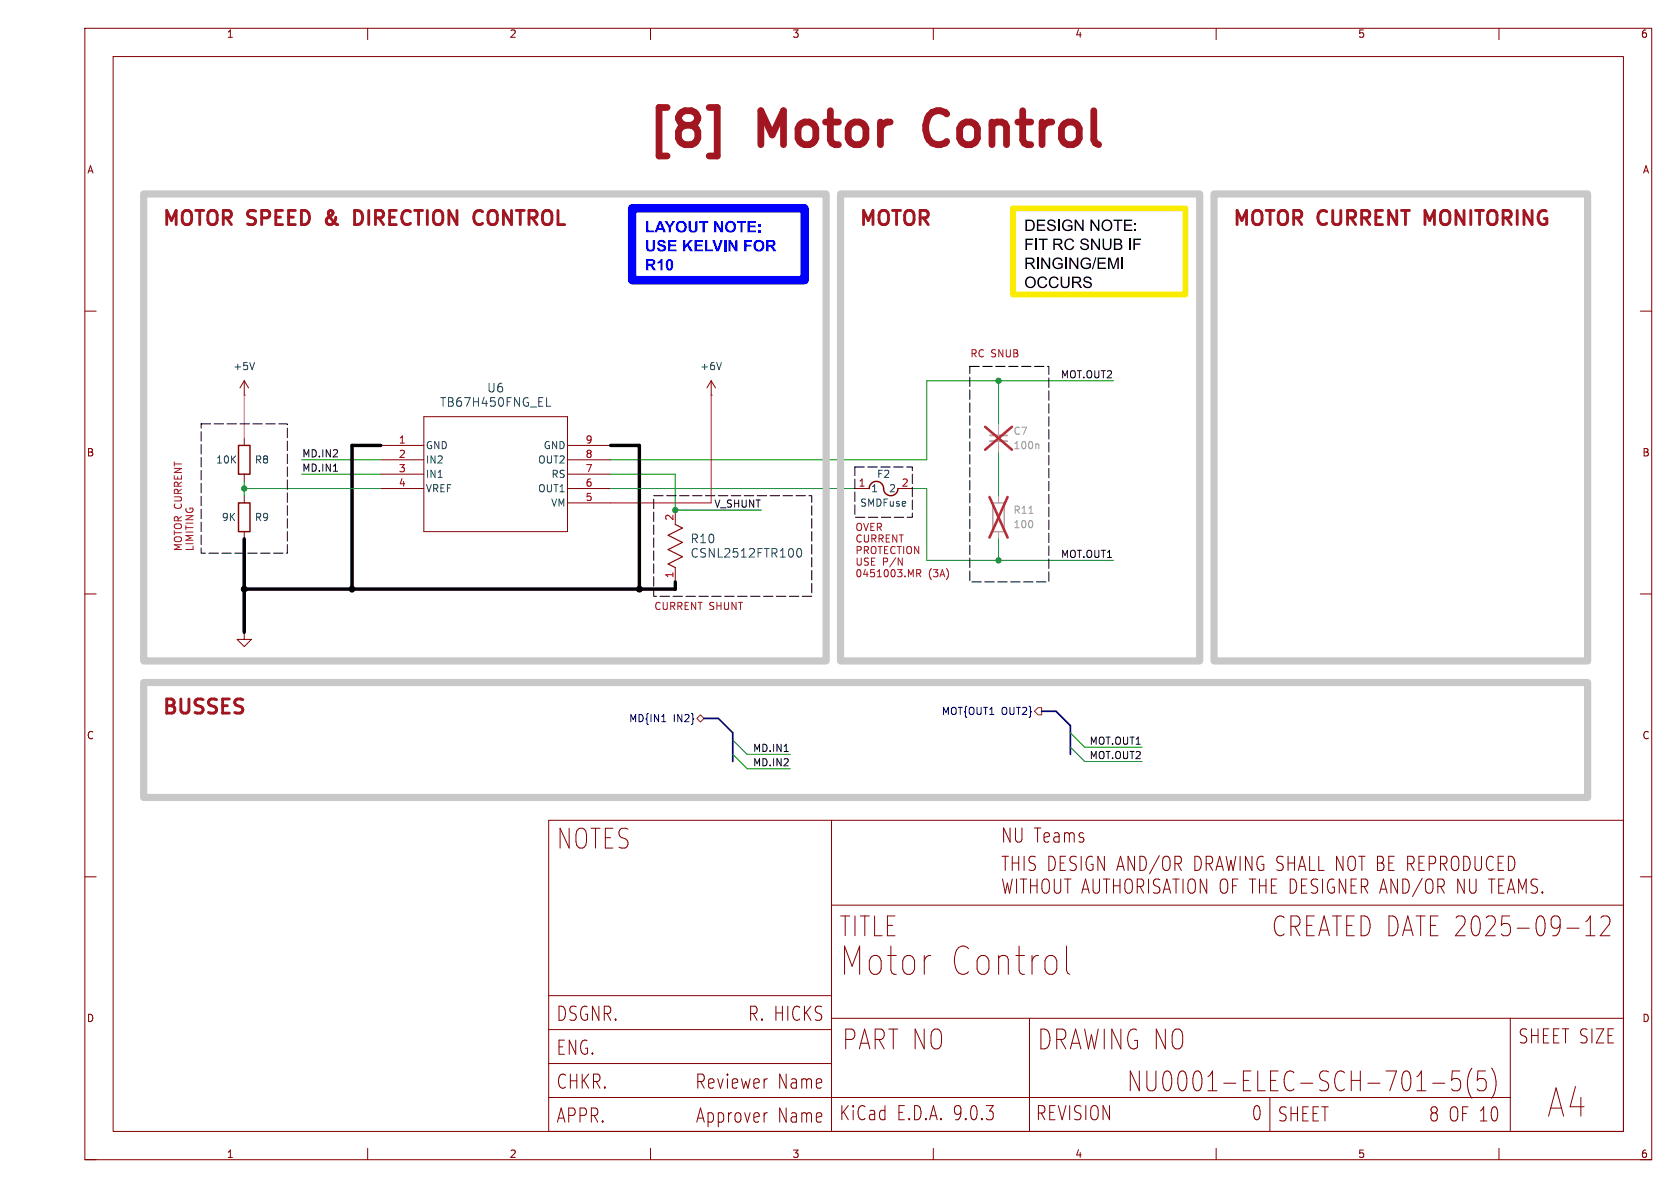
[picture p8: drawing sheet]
<svg xmlns="http://www.w3.org/2000/svg" width="297mm" height="210mm" viewBox="0 0 297 210" stroke-linecap="round" stroke-linejoin="round" font-family="sans-serif">
<g fill="none" stroke="#840000" stroke-width=".18">
<path d="M15 5h277v200h-277zM20 10h267v190h-267zM65 5v2M115 5v2M165 5v2M215 5v2M265 5v2M15 55h2M290 55h2M43.2 69.9h.1M43.2 67.3l-.8 1.3M43.2 67.3l.7 1.3"/>
<path d="M43.2 67.3v2.6M43.2 77.5v1.2M67.3 78.7h7.6M74.9 73.7h25.4v20.3h-25.4zM100.3 78.7h7.6M125.7 69.9h.1M125.7 67.3l-.7 1.3M125.7 67.3l.8 1.3M125.7 67.3v2.6M43.2 83.8v1.3M43.2 87.6v1.3M43.2 94v1.3"/>
<path d="M67.3 86.4h7.6M67.3 81.3h7.6M67.3 83.8h7.6M100.3 86.4h7.6M100.3 81.3h7.6M100.3 83.8h7.6M100.3 88.9h7.6M119.4 90.2v2.5M151.1 86.4h2.6M158.7 86.4h2.6M15 105h2M43.2 111.8v1.2h1.2l-1.2 1.3-1.3-1.3h1.3"/>
<path d="M43.2 111.8h.1M119.4 100.3v2.6M290 105h2M15 155h2M147 145h140v55h-140zM147 145h-50v55h50M177.2 155.4l.5 2.5 .4-1.8 .4 1.8 .5-2.5M179.7 155.4v2.5M181 155.4v2.5M182.2 155.4v2.5M182.2 156.6h1.1M183.3 155.4v2.5"/>
<path d="M184.7 155.4l-.2 .1a2.12 2.12 0 0 0 0 2.3l.2 .1 .5-.1a2.12 2.12 0 0 0 0-2.3l-.2-.1M186.4 155.4v2l.4 .5 .5-.1 .2-.4v-2M188.8 155.4v2.5M191.2 157.9l.7-2.5 .7 2.5M191.4 157.2h1M193.2 155.4v2l.4 .5 .6-.1 .2-.4v-2M195.6 155.4v2.5M196.9 156.6h1.1M196.9 155.4v2.5M198 155.4v2.5M199.3 155.4l-.2 .1a2.12 2.12 0 0 0 0 2.3l.2 .1 .6-.1a2.12 2.12 0 0 0 0-2.3l-.2-.1M201 155.4v2.5"/>
<path d="M201.5 156.7l.7 1.2M201.8 155.4a.73 .73 0 0 1 .4 .6 .73 .73 0 0 1-.4 .7h-.8M203 155.4v2.5M204.3 155.4a.65 .65 0 0 0-.4 .6 .65 .65 0 0 0 .4 .6 .71 .71 0 0 1 .7 .4 .71 .71 0 0 1-.1 .8l-.2 .1-.8-.1M204.8 155.4l.2 .1M205.6 157.9l.7-2.5 .7 2.5M205.8 157.2h1M207.9 155.4v2.5M209.1 155.4v2.5M210.5 155.4l-.2 .1a2.12 2.12 0 0 0 0 2.3l.2 .1 .5-.1a2.12 2.12 0 0 0 0-2.3l-.1-.1M213.3 155.4v2.5l-1.1-2.5v2.5M216.2 155.4l-.2 .1a2.12 2.12 0 0 0 0 2.3l.2 .1 .6-.1a2.12 2.12 0 0 0 0-2.3l-.2-.1"/>
<path d="M217.9 156.6h.7M217.9 155.4v2.5M221.4 155.4v2.5M222.7 156.6h1.1M222.7 155.4v2.5M223.8 155.4v2.5M224.8 156.6h.6M224.8 155.4v2.5h.9M228.1 155.4v2.5h.5a1.49 1.49 0 0 0 .4-2.1l-.4-.4M230.1 156.6h.7M230.1 155.4v2.5h.9M232.2 155.4a.65 .65 0 0 0-.4 .6 .65 .65 0 0 0 .4 .6 .71 .71 0 0 1 .7 .4 .71 .71 0 0 1-.1 .8l-.2 .1-.8-.1"/>
<path d="M232.7 155.4l.3 .1M233.8 155.4v2.5M235.3 155.4a1.49 1.49 0 0 0-.4 2.1 .61 .61 0 0 0 1 .2v-.9h-.4M235.6 155.4l.2 .1M237.9 155.4v2.5l-1.1-2.5v2.5M238.9 156.6h.6M238.9 155.4v2.5h.9M240.7 155.4v2.5M241.1 156.7l.7 1.2M241.4 155.4a.73 .73 0 0 1 .4 .6 .73 .73 0 0 1-.4 .7h-.7M243.9 157.9l.7-2.5 .6 2.5M244.1 157.2h.9"/>
<path d="M247 155.4v2.5l-1.1-2.5v2.5M248 155.4v2.5h.5a1.49 1.49 0 0 0 .5-2.1l-.5-.4M251.4 155.3l-1.7 3.2M252.5 155.4l-.2 .1a2.12 2.12 0 0 0 0 2.3l.2 .1 .5-.1a2.12 2.12 0 0 0 0-2.3l-.1-.1M254.2 155.4v2.5M254.7 156.7l.6 1.2M255 155.4a.73 .73 0 0 1 .4 .6 .73 .73 0 0 1-.4 .7h-.8M258.9 155.4v2.5l-1.2-2.5v2.5M259.8 155.4v2l.4 .5 .6-.1 .2-.4v-2M263.7 155.4v2.5M265 156.6h.6M265 155.4v2.5h.9"/>
<path d="M266.5 157.9l.6-2.5 .7 2.5M266.7 157.2h.9M268.5 157.9v-2.5l.6 1.8 .7-1.8v2.5M271 155.4a.65 .65 0 0 0-.3 .6 .65 .65 0 0 0 .3 .6 .71 .71 0 0 1 .7 .4 .71 .71 0 0 1-.1 .8l-.2 .1-.7-.1M271.5 155.4l.3 .1M272.7 157.7l.1 .1-.1 .1M272.7 157.7l-.1 .1 .1 .1M272.7 157.7v.2M290 155h2M97 176h50M147 160h140M188.5 167.2v4.3l.2 .5 .4 .2"/>
<path d="M277 164.1h2.2M280.4 165.4h1.6M280.4 162.9l.2-.2 .6-.8v3.5M283 162.2l.4-.3h.7a1.01 1.01 0 0 1 .4 1.5l-1.6 2h1.7M97 194h170M97 188h50M97 182h50M135.5 196.7h.2M147 180h140M182 180v20M224.5 194v6M253.3 191.5h2.1"/>
<path d="M258.1 189.3h-1.3l-.2 1.7 .4-.3h.7l.3 .1a1.44 1.44 0 0 1 0 1.9l-.3 .1h-.7l-.4-.3M260.2 188.8a4.8 4.8 0 0 0 0 5.4M262.6 189.3h-1.3l-.1 1.7 .4-.3h.6l.3 .1a1.44 1.44 0 0 1 0 1.9l-.3 .1h-.6l-.4-.3M263.7 188.8a4.8 4.8 0 0 1 0 5.4M267 180v20M15 205h2M65 203v2M115 203v2M165 203v2M215 203v2M265 203v2M290 205h2"/>
</g>
<path d="M175.5 88.9h2v5.1h-2z" fill="none" stroke="#a1a1a1" stroke-width=".25"/>
<path d="M176.5 74.9v2.1M176.5 78v2M176.5 87.6v1.3M176.5 94v1.3" fill="none" stroke="#a1a1a1" stroke-width=".18"/>
<path d="M183.5 78.5l.2 .2v.6M181.9 90.7h.7" fill="none" stroke="#989898" stroke-width=".18"/>
<path d="M174.2 75.5l4.7 4M178.9 75.5l-4.7 4M174.9 87.9l3.2 7.1M178.1 87.9l-3.2 7.1" fill="none" stroke="#e12e31" stroke-width=".46"/>
<path d="M119.4 92.7l1.2 .6-2.5 1.3 2.5 1.3-2.5 1.3 2.5 1.2-2.5 1.3 1.3 .6" fill="none" stroke="#840000" stroke-width=".2"/>
<path d="M45 64.1l-.4 1.2M96.6 71.8h.8M127.5 64.1l-.4 1.2M141 97.1l.2-.1a.83 .83 0 0 1 .6 .6 .83 .83 0 0 1-.3 .8l-.1 .1a.82 .82 0 0 1-.4-1.4z" fill="none" stroke="#006464" stroke-width=".18"/>
<path d="M42.2 78.7h2v5.1h-2zM42.2 88.9h2v5.1h-2zM153.7 86.4a1.31 1.31 0 0 1 1.4-1.3 1.31 1.31 0 0 1 1.2 1.6 1.27 1.27 0 0 0 1.3 .9 1.27 1.27 0 0 0 1.1-1.2" fill="none" stroke="#840000" stroke-width=".25"/>
<path d="M175 77h3.1" fill="none" stroke="#a1a1a1" stroke-width=".3"/>
<path d="M175 78h3.1" fill="none" stroke="#a1a1a1" stroke-width=".33"/>
<path d="M123.2 127l.6-.6 .7 .6-.7 .6zM183.5 125.1h.6v1.3h-.6l-.6-.7z" fill="none" stroke="#725600" stroke-width=".18"/>
<path d="M117 127.6h.7" fill="none" stroke="#000084" stroke-width=".18"/>
<path d="M58.9 83.3h.8M138.6 132.8h.8" fill="none" stroke="#0f0f0f" stroke-width=".18"/>
<path d="M124.5 127h2.5l2.5 2.5v5.1M184.1 125.7h2.6l2.5 2.6v5.1" fill="none" stroke="#000084" stroke-width=".3"/>
<g fill="none" stroke="#009600" stroke-width=".18">
<path d="M176.5 67.3v7.6M196.8 67.3h-33v14h-55.9M43.2 86.4h24.1M43.2 85.1v2.5M53.3 83.8h14M53.3 81.3h14M107.9 83.8h11.5v6.4h15.2M107.9 86.4h43.2M161.3 86.4h2.5v12.7h33M176.5 80v7.6M176.5 95.3v3.8M129.5 133.4l2.6 2.5h7.6"/>
<path d="M129.5 130.8l2.6 2.6h7.6M189.2 132.1l2.6 2.5h10.1M189.2 129.5l2.6 2.6h10.1"/>
</g>
<path d="M67.3 78.7h-5.1v25.4M107.9 78.7h5.1v25.4M43.2 95.3v16.5M119.4 102.9v1.2h-76.2" fill="none" stroke="#000" stroke-width=".61"/>
<path d="M125.7 69.9v19h-17.8" fill="none" stroke="#d40020" stroke-width=".18"/>
<path d="M43.2 69.9v7.6" fill="none" stroke="#ff00ab" stroke-width=".18"/>
<path d="M252.8 39l-.9-1.8v2.5" fill="none" stroke="#a21622" stroke-width=".51"/>
<path d="M111.8 36.8h30.4v12.7h-30.4z" fill="none" stroke="#00f" stroke-width="1.5"/>
<g fill="#00f">
<path d="M114.2 39.1h.4v1.6h1v.4h-1.4z"/>
<path d="M116.5 39.1h.4l.8 2h-.4l-.2-.5h-.8l-.2 .5h-.4l.3-.8h1l-.3-.8-.3 .8h-.4z"/>
<path d="M117.5 39.1h.5l.4 .8 .5-.8h.5l-.8 1.1v.9h-.4v-.9z"/>
<path d="M119.7 39.3a1 1 0 0 1 1.5 .1 1 1 0 0 1-.2 1.5 1 1 0 0 1-1.4-.3l-.1-.5h.4a.59 .59 0 0 0 .7 .7 .59 .59 0 0 0 .4-.9 .56 .56 0 0 0-.7-.5 .56 .56 0 0 0-.4 .7h-.4z"/>
<path d="M121.7 39.1h.4v1.1a.44 .44 0 0 0 .2 .5 .44 .44 0 0 0 .5 0l.1-1.6h.4v1.4a.8 .8 0 0 1-.8 .6 .8 .8 0 0 1-.8-.6z"/>
<path d="M123.6 39.1h1.6v.3h-.6v1.7h-.4v-1.7h-.6z"/>
<path d="M126.2 39.1h.4l.9 1.3v-1.3h.3v2h-.4l-.8-1.3v1.3h-.4z"/>
<path d="M128.5 39.3a1 1 0 0 1 1.4 .1 1 1 0 0 1-.2 1.5 1 1 0 0 1-1.4-.3l-.1-.5h.4a.59 .59 0 0 0 .7 .7 .59 .59 0 0 0 .4-.9 .56 .56 0 0 0-.7-.5 .56 .56 0 0 0-.4 .7h-.4z"/>
<path d="M130.3 39.1h1.6v.3h-.6v1.7h-.4v-1.7h-.6z"/>
<path d="M132.1 39.1h1.5v.3h-1.1v.5h1.1v.3h-1.1v.5h1.2v.4h-1.6z"/>
<path d="M134.1 39.6h.4v.4h-.4z"/>
<path d="M134.1 40.7h.4v.4h-.4z"/>
<path d="M114.2 42.4h.4v1.1a.44 .44 0 0 0 .2 .6 .44 .44 0 0 0 .5-.1l.1-1.6h.4v1.4a.8 .8 0 0 1-.8 .7 .8 .8 0 0 1-.8-.7z"/>
<path d="M116.4 42.6a.82 .82 0 0 1 1.3 .4h-.4a.32 .32 0 0 0-.3-.3 .32 .32 0 0 0-.3 .4 1.05 1.05 0 0 1 1.1 .6 .81 .81 0 0 1-.8 .8 .81 .81 0 0 1-.9-.7h.4a.39 .39 0 0 0 .4 .4 .39 .39 0 0 0 .4-.5 .99 .99 0 0 1-1.1-.7z"/>
<path d="M118.1 42.4h1.5v.4h-1.1v.4h1v.3h-1v.6h1.1v.3h-1.5z"/>
<path d="M120.7 42.4h.5v.9l.8-.9h.5l-.7 .8 .8 1.2h-.6l-.5-.9-.3 .3v.6h-.5z"/>
<path d="M122.8 42.4h1.4v.4h-1v.4h1v.3h-1v.6h1.1v.3h-1.5z"/>
<path d="M124.6 42.5h.4v1.6h1.1v.3h-1.5z"/>
<path d="M125.9 42.4h.5l.5 1.5 .5-1.5h.4l-.7 2h-.5z"/>
</g>
<path d="M128.2 42.4v2" fill="none" stroke="#00f" stroke-width=".4"/>
<g fill="#00f">
<path d="M128.8 42.4h.4l.8 1.4v-1.4h.4v2h-.4l-.8-1.3v1.3h-.4z"/>
<path d="M131.6 42.4h1.3v.4h-.9v.5h.8v.3h-.8v.8h-.4z"/>
<path d="M133.5 42.7a1 1 0 0 1 1.4 .1 1 1 0 0 1-.2 1.4 1 1 0 0 1-1.4-.2l-.1-.6h.4a.59 .59 0 0 0 .7 .7 .59 .59 0 0 0 .4-.8 .56 .56 0 0 0-.6-.5 .56 .56 0 0 0-.5 .6h-.4z"/>
<path d="M135.5 42.4h.8a.58 .58 0 0 1 .8 .4 .58 .58 0 0 1-.5 .8l.7 .8h-.5l-.5-.7-.4-.1v.8h-.4v-1.1h.9a.25 .25 0 0 0 .3-.3 .25 .25 0 0 0-.2-.2h-.6v.5h-.4z"/>
<path d="M114.2 45.8h.9a.58 .58 0 0 1 .7 .4 .58 .58 0 0 1-.5 .7l.7 .9h-.5l-.5-.7-.3-.1-.1 .8h-.4v-1.2h1a.25 .25 0 0 0 .2-.2 .25 .25 0 0 0-.2-.3h-.6v.5h-.4z"/>
<path d="M116.3 46.3l.5-.5h.3v2h-.4v-1.4l-.4 .3z"/>
<path d="M118 45.9a.71 .71 0 0 1 .8 .1 .71 .71 0 0 1 .2 .8 .71 .71 0 0 1-.2 .8 .71 .71 0 0 1-.8 .1l-.2-.3-.1-.6h.4v.5a.21 .21 0 0 0 .2 .2 .21 .21 0 0 0 .3-.2v-.8l-.1-.3h-.3l-.1 .6h-.4l.1-.6z"/>
</g>
<path d="M179.1 36.8h30.4v15.3h-30.4z" fill="none" stroke="#faec00" stroke-width="1"/>
<g fill="#000">
<path d="M181.3 38.8h.7a1.01 1.01 0 0 1 .9 1 1.01 1.01 0 0 1-.9 1h-.7v-.2h.7a.78 .78 0 0 0 .7-.8 .78 .78 0 0 0-.7-.7h-.4v1.5h-.3zM195 39.1a.99 .99 0 0 1 1.4 .1 .99 .99 0 0 1-.1 1.4 .99 .99 0 0 1-1.5-.2l-.1-.5h.3a.72 .72 0 0 0 .9 .7 .72 .72 0 0 0 .4-1.1 .69 .69 0 0 0-.8-.5 .69 .69 0 0 0-.5 .9h-.3zM200.6 39.4h.3v.3h-.3zM181.3 42.2h1.4v.2h-1.1v.6h.9v.3h-.9v.9h-.3zM181.5 49.2a.99 .99 0 0 1 1.4 0 .99 .99 0 0 1-.2 1.5 .99 .99 0 0 1-1.4-.3l-.1-.5h.3a.72 .72 0 0 0 .9 .8 .72 .72 0 0 0 .4-1.1 .69 .69 0 0 0-.8-.5 .69 .69 0 0 0-.5 .8h-.3zM181.3 45.5h.9a.55 .55 0 0 1 .7 .5 .55 .55 0 0 1-.6 .6l.8 1h-.4l-.5-.8-.3-.2h-.3v1h-.3v-1.2h.8a.35 .35 0 0 0 .5-.3 .35 .35 0 0 0-.4-.3h-.6v.6h-.3zM183.3 38.8h1.5v.3h-1.2v.6h1.1v.2h-1.1v.7h1.2v.2h-1.5zM184.1 45.5h.3l1 1.6v-1.6h.3v2.1h-.3l-1.1-1.6v1.6h-.2zM183.6 42.2h1.6v.2h-.7v1.8h-.2v-1.8h-.7zM183.7 49.1a.88 .88 0 0 1 1.4 .3l-.2 .1a.66 .66 0 0 0-.9-.3 .66 .66 0 0 0-.3 .9 .62 .62 0 0 0 .5 .6 .62 .62 0 0 0 .7-.5l.3 .1a.95 .95 0 0 1-1.3 .6 .95 .95 0 0 1-.5-1.4zM185.3 39l.3-.2a.73 .73 0 0 1 1 .6h-.2a.46 .46 0 0 0-.5-.4 .46 .46 0 0 0-.5 .5h.2a1.18 1.18 0 0 1 1.1 .7 .8 .8 0 0 1-.8 .7 .8 .8 0 0 1-.8-.7h.2a.55 .55 0 0 0 .6 .4 .55 .55 0 0 0 .5-.4l-.2-.2a1.02 1.02 0 0 1-1-.6zM185.7 49.1a.88 .88 0 0 1 1.4 .3l-.2 .1a.66 .66 0 0 0-.9-.3 .66 .66 0 0 0-.3 .9 .62 .62 0 0 0 .5 .6 .62 .62 0 0 0 .7-.5l.3 .1a.95 .95 0 0 1-1.3 .6 .95 .95 0 0 1-.4-1.4z"/>
<path d="M186.3 45.8a.92 .92 0 0 1 1.6 .3l-.3 .1a.72 .72 0 0 0-1-.4 .72 .72 0 0 0-.2 1.1 .79 .79 0 0 0 1.2 .2v-.3h-.6v-.3h.9v.8a1.08 1.08 0 0 1-1.6 0 1.08 1.08 0 0 1 0-1.5zM186.2 42.2h.9a.55 .55 0 0 1 .7 .4 .55 .55 0 0 1-.5 .7l.7 .9h-.4l-.5-.8-.3-.1h-.3v.9h-.3v-1.1h.8a.35 .35 0 0 0 .5-.3 .35 .35 0 0 0-.4-.4h-.6v.7h-.3zM188 39.1a.92 .92 0 0 1 1.6 .3h-.3a.72 .72 0 0 0-1-.3 .72 .72 0 0 0-.2 1 .79 .79 0 0 0 1.2 .3v-.4h-.5v-.2h.8v.7a1.08 1.08 0 0 1-1.5 .1 1.08 1.08 0 0 1-.1-1.5zM187.5 48.9h.3v1.2a.54 .54 0 0 0 .5 .6 .54 .54 0 0 0 .5-.6v-1.2h.3v1.2a.79 .79 0 0 1-.8 .8 .79 .79 0 0 1-.8-.8zM189.1 45.5h.2l1.1 1.6v-1.6h.2v2.1h-.2l-1.1-1.6v1.6h-.2zM188.4 42.4a.88 .88 0 0 1 1.5 .3l-.3 .1a.66 .66 0 0 0-.8-.3 .66 .66 0 0 0-.4 .8 .62 .62 0 0 0 .6 .7 .62 .62 0 0 0 .7-.5l.2 .1a.95 .95 0 0 1-1.3 .5 .95 .95 0 0 1-.4-1.3zM190 38.8h.3l1 1.6v-1.6h.3v2h-.3l-1.1-1.5v1.5h-.2zM189.5 48.9h.9a.55 .55 0 0 1 .7 .5 .55 .55 0 0 1-.5 .6l.7 .9h-.3l-.6-.8-.3-.1h-.3v.9h-.3v-1.1h.9a.35 .35 0 0 0 .4-.3 .35 .35 0 0 0-.4-.4h-.6v.7h-.3zM191.2 42.3l.3-.1a.73 .73 0 0 1 1 .5l-.3 .1a.46 .46 0 0 0-.5-.4 .46 .46 0 0 0-.4 .4l.1 .1a1.18 1.18 0 0 1 1.1 .6 .8 .8 0 0 1-.8 .7 .8 .8 0 0 1-.8-.7h.3a.55 .55 0 0 0 .5 .5 .55 .55 0 0 0 .6-.4l-.3-.2a1.02 1.02 0 0 1-1-.6zM191.7 49.1l.3-.2a.73 .73 0 0 1 1 .6h-.3a.46 .46 0 0 0-.4-.4 .46 .46 0 0 0-.5 .4l.1 .1a1.18 1.18 0 0 1 1.1 .6 .8 .8 0 0 1-.7 .8 .8 .8 0 0 1-.8-.7l.2-.1a.55 .55 0 0 0 .5 .5 .55 .55 0 0 0 .6-.4l-.2-.2a1.02 1.02 0 0 1-1.1-.6zM191.3 45.8a.92 .92 0 0 1 1.5 .3l-.2 .1a.72 .72 0 0 0-1-.4 .72 .72 0 0 0-.3 1.1 .79 .79 0 0 0 1.3 .2v-.3h-.6v-.3h.9v.8a1.08 1.08 0 0 1-1.6 0 1.08 1.08 0 0 1 0-1.5zM192.8 38.8h.3l1 1.6v-1.6h.3v2h-.3l-1.1-1.5v1.5h-.2z"/>
<path d="M192.9 42.2h.3l1 1.6v-1.6h.3v2h-.3l-1.1-1.6v1.6h-.2zM193.6 45.5h.2l-.6 2.1h-.2zM194 45.5h1.5v.3h-1.2v.6h1.1v.2h-1.1v.7h1.2v.3h-1.5zM195.9 45.5h.4l.6 1.8 .5-1.8h.4v2.1h-.3v-1.7l-.5 1.7h-.3l-.6-1.8v1.8h-.2zM194.9 42.2h.3v1.1a.54 .54 0 0 0 .5 .7 .54 .54 0 0 0 .5-.7v-1.1h.3v1.1a.79 .79 0 0 1-.8 .9 .79 .79 0 0 1-.8-.9zM196.8 38.8h1.6v.3h-.6v1.7h-.3v-1.7h-.7zM196.9 42.2h.8a.51 .51 0 0 1 .6 .3 .51 .51 0 0 1-.2 .6 .57 .57 0 0 1 .3 .7 .57 .57 0 0 1-.7 .4h-.8v-.2h.8a.37 .37 0 0 0 .5-.4 .37 .37 0 0 0-.5-.3h-.5v.7h-.3v-1h.7a.32 .32 0 0 0 .5-.2 .32 .32 0 0 0-.3-.4h-.6v.6h-.3zM198.7 38.8h1.5v.3h-1.2v.6h1.1v.2h-1.1v.7h1.2v.2h-1.5zM200.4 42.2h1.3v.2h-1.1v.6h1v.3h-1v.9h-.2zM200.6 40.5h.3v.3h-.3z"/>
</g>
<path d="M187.2 38.8v2M183.5 45.5v2.1M188.5 45.5v2.1M199.8 42.2v2" fill="none" stroke="#000" stroke-width=".26"/>
<path d="M183.2 42.2v2M198.4 45.5v2.1" fill="none" stroke="#000" stroke-width=".27"/>
<path d="M125.4 19h1.4v8.6h-1.4" fill="none" stroke="#a21622" stroke-width="1.2"/>
<path d="M57.8 38.6l-.1 .3 .1 .6M63.9 37.6l-.6-.4h-.6v2.5h.6l.6-.4M84.8 37.2l.5 .2M85.3 39.5l-.5 .2" fill="none" stroke="#a21622" stroke-width=".51"/>
<path d="M158.8 98.6l.7 1.3v-1.3M162.1 101.4l.6-.1 .1-.2-.1-.3-.6-.1v1.3M162.4 101.4l.4 .6" fill="none" stroke="#a21622" stroke-width=".18"/>
<path d="M35.6 74.9h15.2v22.9h-15.2zM171.4 64.8h14v38.1h-14zM115.6 87.6h27.9v17.8h-27.9zM151.1 82.6h10.2v8.8h-10.2z" fill="none" stroke="#000" stroke-width=".18" stroke-dasharray="1.7 .6"/>
<path d="M25.4 34.3h120.6v82.5h-120.6zM148.6 34.3h63.5v82.5h-63.5zM214.6 34.3h66.1v82.5h-66.1zM25.4 120.7h255.3v20.3h-255.3z" fill="none" stroke="#c8c8c8" stroke-width="1.3"/>
<g fill="#009600" stroke="#009600" stroke-width=".18">
<circle cx="176.5" cy="99.1" r=".46"/>
<circle cx="176.5" cy="67.3" r=".46"/>
<circle cx="119.4" cy="90.2" r=".46"/>
<circle cx="43.2" cy="86.4" r=".46"/>
</g>
<g fill="#000" stroke="#000" stroke-width=".18">
<circle cx="43.2" cy="104.1" r=".52"/>
<circle cx="62.2" cy="104.1" r=".52"/>
<circle cx="113" cy="104.1" r=".52"/>
</g>
<g font-size="8.4" fill="#a21622">
<text x="113.6" y="27.7">[8]</text>
<text x="134.3" y="27.7">Motor</text>
<text x="166.1" y="27.7">Control</text>
</g>
<g font-size="7" fill="#840000">
<text x="148.3" y="172.5">Motor</text>
<text x="167.5" y="172.5">Control</text>
<text x="273.6" y="197.7">A4</text>
</g>
<g font-size="4.9" fill="#840000">
<text x="98.3" y="150.2">NOTES</text>
<text x="148.3" y="165.7">TITLE</text>
<text x="225" y="165.7">CREATED DATE 2025-09-12</text>
<text x="148.8" y="185.7">PART NO</text>
<text x="183.3" y="185.7">DRAWING NO</text>
<text x="199.4" y="193.3">NU0001-ELEC-SCH-701-5(5)</text>
</g>
<g font-size="3.5" fill="#a21622">
<text x="28.5" y="40">MOTOR</text>
<text x="44" y="40">SPEED</text>
<text x="58.8" y="40">&amp;</text>
<text x="64.8" y="40">DIRECTION</text>
<text x="87" y="40">CONTROL</text>
<text x="151.7" y="40">MOTOR</text>
<text x="217.8" y="40">MOTOR</text>
<text x="233.2" y="40">CURRENT</text>
<text x="253" y="40">MONITORING</text>
<text x="28.5" y="126.4">BUSSES</text>
</g>
<g font-size="3.5" fill="#840000">
<text x="176.9" y="149.2">NU Teams</text>
<text x="176.9" y="154.2">THIS DESIGN AND/OR</text>
<text x="210.8" y="154.2">DRAWING SHALL NOT BE REPRODUCED WITHOUT</text>
<text x="98.3" y="180.7">DSGNR.</text>
<text x="132.3" y="180.7">R. HICKS</text>
<text x="268.4" y="184.7">SHEET SIZE</text>
<text x="98.3" y="186.7">ENG.</text>
<text x="98.3" y="192.7">CHKR.</text>
<text x="122.9" y="192.7">Reviewer</text>
<text x="137.5" y="192.7">Name</text>
<text x="98.3" y="198.7">APPR.</text>
<text x="123" y="198.7">Approver</text>
<text x="137.5" y="198.7">Name</text>
<text x="148.3" y="198.3">KiCad</text>
<text x="158.4" y="198.3">E.D.A. 9.0.3</text>
<text x="183" y="198.3">REVISION</text>
<text x="221.3" y="198.3">0</text>
<text x="225.8" y="198.5">SHEET</text>
<text x="252.6" y="198.5">8 OF 10</text>
</g>
<g font-size="2.1" fill="#006464">
<text x="86" y="69.6">U6</text>
<text x="77.7" y="72.1">TB67H450FNG_EL</text>
<text x="122" y="98.8">CSNL2512FTR100</text>
<text x="122" y="96.2">R10</text>
</g>
<g font-size="1.8" fill="#840000">
<text x="40" y="6.9">1</text>
<text x="90" y="6.9">2</text>
<text x="140" y="6.9">3</text>
<text x="190" y="6.9">4</text>
<text x="240" y="6.9">5</text>
<text x="290" y="6.9">6</text>
<text x="15.3" y="30.9">A</text>
<text x="290.3" y="30.9">A</text>
<text x="15.3" y="80.9">B</text>
<text x="290.3" y="80.9">B</text>
<text x="15.3" y="130.9">C</text>
<text x="290.3" y="130.9">C</text>
<text x="15.3" y="180.9">D</text>
<text x="290.3" y="180.9">D</text>
<text x="40" y="204.9">1</text>
<text x="90" y="204.9">2</text>
<text x="140" y="204.9">3</text>
<text x="190" y="204.9">4</text>
<text x="240" y="204.9">5</text>
<text x="290" y="204.9">6</text>
</g>
<g font-size="1.8" fill="#006464">
<text x="41.1" y="65.6">+5V</text>
<text x="123.7" y="65.6">+6V</text>
<text x="38.1" y="82.1">10K</text>
<text x="45" y="82.1">R8</text>
<text x="75.2" y="79.6">GND</text>
<text x="75.2" y="82.1">IN2</text>
<text x="95" y="82.1">OUT2</text>
<text x="96" y="79.6">GND</text>
<text x="75.2" y="84.7">IN1</text>
<text x="75.2" y="87.2">VREF</text>
<text x="95" y="87.2">OUT1</text>
<text x="97.3" y="89.8">VM</text>
<text x="97.4" y="84.7">RS</text>
<text x="152" y="89.8">SMDFuse</text>
<text x="153.9" y="87.2">1</text>
<text x="155" y="84.7">F2</text>
<text x="157.1" y="87.2">2</text>
<text x="39.1" y="92.3">9K</text>
<text x="45" y="92.3">R9</text>
</g>
<g font-size="1.8" fill="#a21622">
<text x="171.4" y="63.3">RC SNUB</text>
<text x="151.1" y="94.2">OVER</text>
<text x="32.2" y="97.5" transform="rotate(-90 32.2 97.5)">MOTOR CURRENT</text>
<text x="34.3" y="97.5" transform="rotate(-90 34.3 97.5)">LIMITING</text>
<text x="151.1" y="96.2">CURRENT</text>
<text x="151.1" y="98.3">PROTECTION</text>
<text x="151.1" y="100.3">USE P/N</text>
<text x="151.1" y="102.4">0451003.MR</text>
<text x="164.1" y="102.4">(3A)</text>
<text x="115.6" y="108.2">CURRENT SHUNT</text>
</g>
<g font-size="1.8" fill="#0f0f0f">
<text x="187.5" y="67">MOT.OUT2</text>
<text x="53.3" y="83.5">MD.IN1</text>
<text x="53.3" y="80.9">MD.IN2</text>
<text x="126.2" y="89.8">V_SHUNT</text>
<text x="187.5" y="98.7">MOT.OUT1</text>
<text x="192.5" y="131.7">MOT.OUT1</text>
<text x="133" y="133">MD.IN1</text>
<text x="133" y="135.5">MD.IN2</text>
<text x="192.5" y="134.3">MOT.OUT2</text>
</g>
<g font-size="1.8" fill="#989898">
<text x="179.1" y="77.1">C7</text>
<text x="179.1" y="79.6">100n</text>
<text x="179.1" y="93.6">100</text>
<text x="179.1" y="91">R11</text>
</g>
<g font-size="1.8" fill="#a90000">
<text x="70.4" y="78.5">1</text>
<text x="70.4" y="81">2</text>
<text x="70.4" y="83.6">3</text>
<text x="103.4" y="78.5">9</text>
<text x="103.4" y="81">8</text>
<text x="103.4" y="83.6">7</text>
<text x="70.4" y="86.1">4</text>
<text x="103.4" y="86.1">6</text>
<text x="103.4" y="88.6">5</text>
<text x="151.7" y="86.1">1</text>
<text x="159.3" y="86.1">2</text>
<text x="119.1" y="92.1" transform="rotate(-90 119.1 92.1)">2</text>
<text x="119.1" y="102.3" transform="rotate(-90 119.1 102.3)">1</text>
</g>
<g font-size="1.8" fill="#000084">
<text x="111.1" y="127.9">MD{IN1</text>
<text x="119" y="127.9">IN2}</text>
<text x="166.4" y="126.6">MOT{OUT1</text>
<text x="177" y="126.6">OUT2}</text>
</g>
</svg>
